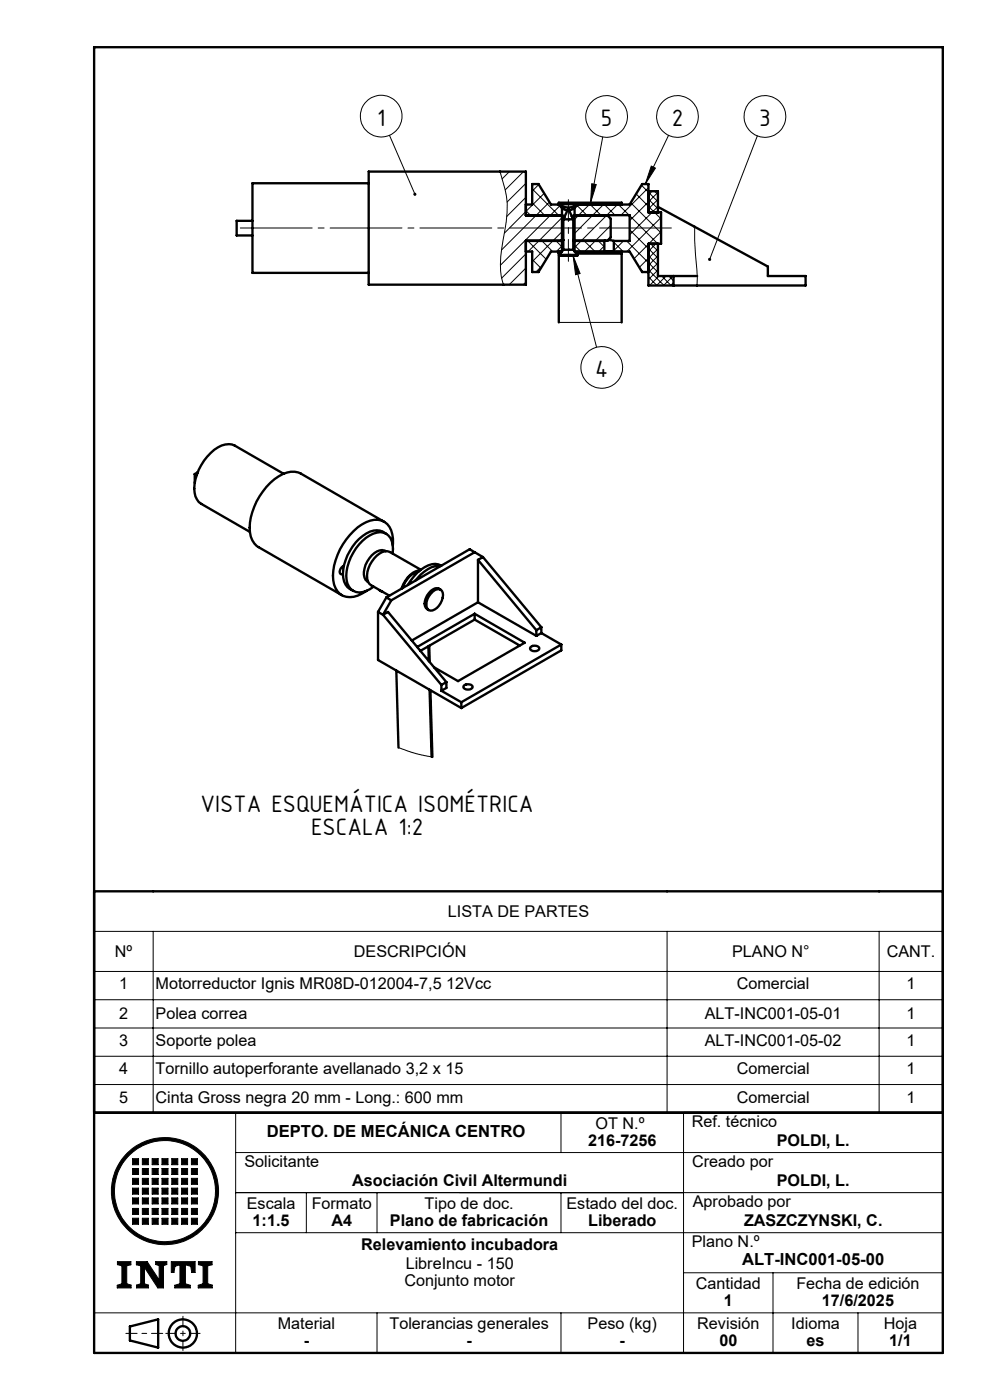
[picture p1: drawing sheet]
<svg xmlns="http://www.w3.org/2000/svg" width="210mm" height="297mm" viewBox="0 0 210 297" stroke-linecap="round" stroke-linejoin="round" font-family="sans-serif">
<g fill="none" stroke="#000" stroke-width=".21">
<path d="M82.6 28.7l5.4 12.5M106 36.4l.1 .1a22.4 22.4 0 0 1 1 12.5l-.4 1.9a19.1 19.1 0 0 0 0 9.3l.1 .2M108.1 36.4l-1.6 1.6M111.1 36.4l-3.9 3.9M111.5 38.9l-3.9 4M114.3 39.2l-1.4 1.4M125.5 39l1 .2-1.2 3.8zM127.8 29.1l-2.5 13.9M136.1 39.3l3.5 3.5M137.5 39.8l-5.8 5.8M138.1 35.2l.9 .5-2.1 3.3zM141.8 28.7l-4.9 10.3"/>
<path d="M160.7 28.8l-10.2 26.2M111.5 56.9l-3.5 3.5M111.5 59.9l-.5 .5M111.5 53.9l-5.1 5.1M111.5 41.9l-4 4M111.5 44.7l1 .9M112 51.1l3.9 3.9M112.9 40.1l5.6 5.5M112.9 43l2.6 2.6M112.9 55l1.8 1.9M113.7 45.7l-7.3 7.3M114.3 51.1l-2.3 2.3"/>
<path d="M115 51.1l2.2 2.3M115.1 56.3l-1.4 1.4M115.4 41l-8.4 8.5M116.6 42.9l-2.8 2.7M116.7 45.7l-10.5 10.6M117.3 51.1l-4.4 4.4M118 51.1l1.2 1.3M118.7 43.7l-1.9 1.9M119.2 49.2l-1.9 1.8M119.2 46.2l-4.8 4.8M119.2 52.2l-1.2 1.2M120.9 43l-.3 .3"/>
<path d="M121.6 54.3l1.4 3.7-.9 .3zM121.6 54.3l4.9 19.4M121.9 52.1l1.3 1.3M122.4 43.6l2.1 2M122.7 45.7l-.8 .8M123.3 51.1l-1.4 1.4M123.9 53.4l-.3 .4M123.9 51.1l2.3 2.3M125 43.4l-2.3 2.2M125.2 43.4l2.3 2.2M125.4 43l-.3 .3M125.7 45.7l-3.8 3.8"/>
<path d="M126.3 51.1l-2.3 2.3M126.9 51.1l1.3 1.3M128 43.4l-2.3 2.2M128.2 52.2l-1.2 1.2M128.2 43.4l2.3 2.2M128.4 53.4l-.3 .4M128.7 45.7l-5.4 5.3M129.5 47.8l-3.2 3.2M129.9 43l-.3 .3M130.2 51.4l2 2M131 43.4l-2.3 2.2M131.2 43.4l2.3 2.2"/>
<path d="M132.3 51.1l-2.1 2.1M132.9 51.1l6.7 6.6M133.6 45.8l6 5.9M133.6 48.8l6 5.9M133.8 43l6.4 6.4M134.9 41.1l5.3 5.3M135.7 56.9l.8 .8M137.5 58.7l1.8 1.9M137.5 57.3l3.4 3.3M137.5 54.3l2.1 2M137.5 42.3l2.1 2M138 51.7l1.6 1.6"/>
<path d="M138.3 40.6l-.8 .7M138.8 40.6l.8 .7M139.1 51.7l-1.6 1.6M139.6 52.8l-4 3.9M139.6 43.8l-6 6M139.6 40.8l-6 6M139.6 54.3l-2.1 2M139.6 55.8l-2.1 2M139.6 57.3l-2.1 2M139.6 42.3l-2.1 2M139.8 58.6l-2 2M140.2 49.1l-5.7 5.8"/>
<path d="M140.2 46.1l-7.2 7.3M140.4 58.6l1.9 2M141.3 58.6l-2 2M141.9 58.6l1 1M142.8 58.6l-2 2M142.9 59.9l-.6 .7M147.4 48.1v2.9l.5 7.9-.1 1.7M118.5 68.4h13.4M137.5 60.3l.4 .3M84.5 158.6l3.8 1.3 3.4 .7M20 197.6h180M32.5 197.6v38.5"/>
<path d="M141.5 197.6v38.5M186.5 197.6v38.5M20 206.1h180M20 212.1h180M20 218.1h180M20 224.1h180M20 230.1h180M20 236v51M50 236v51M119 236v8.5M149.2 236h-4.2v51M28.1 245.8h1.3v1.3h-1.3z"/>
<path d="M28.1 247.9h1.3v1.3h-1.3zM28.1 250h1.3v1.2h-1.3zM28.1 252.1h1.3v1.2h-1.3zM28.1 254.1h1.3v1.3h-1.3zM28.1 256.4h1.3v1.2h-1.3zM28.1 258.4h1.3v1.3h-1.3zM30.2 245.8h1.3v1.3h-1.3zM30.2 247.9h1.3v1.3h-1.3zM30.2 250h1.3v1.2h-1.3zM30.2 252.1h1.3v1.2h-1.3zM30.2 254.1h1.3v1.3h-1.3zM30.2 256.4h1.3v1.2h-1.3z"/>
<path d="M30.2 258.4h1.3v1.3h-1.3zM32.3 245.8h1.2v1.3h-1.2zM32.3 247.9h1.2v1.3h-1.2zM32.3 250h1.2v1.2h-1.2zM32.3 252.1h1.2v1.2h-1.2zM32.3 254.1h1.2v1.3h-1.2zM32.3 256.4h1.2v1.2h-1.2zM32.3 258.4h1.2v1.3h-1.2zM34.4 245.8h1.2v1.3h-1.2zM34.4 247.9h1.2v1.3h-1.2zM34.4 250h1.2v1.2h-1.2zM34.4 252.1h1.2v1.2h-1.2z"/>
<path d="M34.4 254.1h1.2v1.3h-1.2zM34.4 256.4h1.2v1.2h-1.2zM34.4 258.4h1.2v1.3h-1.2zM36.4 245.8h1.3v1.3h-1.3zM36.4 247.9h1.3v1.3h-1.3zM36.4 250h1.3v1.2h-1.3zM36.4 252.1h1.3v1.2h-1.3zM36.4 254.1h1.3v1.3h-1.3zM36.4 256.4h1.3v1.2h-1.3zM36.4 258.4h1.3v1.3h-1.3zM38.5 245.8h1.3v1.3h-1.3zM38.5 247.9h1.3v1.3h-1.3z"/>
<path d="M38.5 250h1.3v1.2h-1.3zM38.5 252.1h1.3v1.2h-1.3zM38.5 254.1h1.3v1.3h-1.3zM38.5 256.4h1.3v1.2h-1.3zM38.5 258.4h1.3v1.3h-1.3zM40.6 245.8h1.3v1.3h-1.3zM40.6 247.9h1.3v1.3h-1.3zM40.6 250h1.3v1.2h-1.3zM40.6 252.1h1.3v1.2h-1.3zM40.6 254.1h1.3v1.3h-1.3zM40.6 256.4h1.3v1.2h-1.3zM40.6 258.4h1.3v1.3h-1.3z"/>
<path d="M50 253h150M50 244.5h150M65 253v8.5M80 253v8.5M119 253v8.5M20 278.5h180M24.9 267.6h2.9v.7l-.9 .2v3.8l.9 .3v.6h-2.9v-.5l1-.4v-3.8l-1-.2zM28.9 267.6h2.3l2.6 3.9v-3l-.8-.3v-.6h2.4v.6l-.7 .3v4.7h-1.2l-2.8-4.3v3.4l.8 .3v.6h-2.5v-.6l.8-.3v-3.8l-.9-.2zM36.3 267.6h5.1v2.3h-.7l-.2-1.3-1.2-.3v4l1.1 .4v.5h-3.3v-.5l1.1-.4v-4l-1.1 .3-.2 1.3h-.6zM42.1 267.6h2.9v.7l-.9 .2v3.8l.9 .3v.6h-2.9v-.5l1-.4v-3.8l-1-.2zM50 261.5h150M80 278.5v8.5"/>
<path d="M119 278.5v8.5M145 270h55M164 270v17M182 278.5v8.5"/>
<circle cx="80.9" cy="24.6" r="4.4"/>
<circle cx="128.7" cy="24.7" r="4.4"/>
<circle cx="143.7" cy="24.7" r="4.4"/>
<circle cx="162.2" cy="24.7" r="4.4"/>
<circle cx="127.6" cy="77.9" r="4.4"/>
<circle cx="35" cy="252.7" r="11.4"/>
<circle cx="35" cy="252.7" r="10.7"/>
</g>
<g fill="none" stroke="#000" stroke-width=".5">
<path d="M20 10h180v277h-180zM78.2 38.9h-24.6v19h24.6M53.6 46.8h-3.4v3.1h3.4M111.5 43.4h1.4v-4.4h1.3l2.7 4.4h1.6l.7 .7M111.5 45.6h7.7M111.5 51.1h7.7M111.5 53.4h1.4v4.3h1.3l2.7-4.3h2.3M118.5 53.4h.1M118.5 53.4h.6M118.5 43.3h13.4M118.5 43.4v-.4h13.4v.4M118.5 53.4v15"/>
<path d="M118.5 53.8h.3M118.6 54.1v.2h3.9v-.2M118.6 54.1h3.9M119.2 45.6l.6 .3M119.2 44.1l1.2 .5M119.2 45.7h-7.7v-9.3h-33.3v24h33.3v-9.4h7.7M119.2 45.7l.6 .3M119.2 44.1v1.5M119.2 45.7v5.3M119.2 51.1v2.2M119.5 51l-.3 .1M119.5 53h2.1"/>
<path d="M119.5 46.5h2.1M119.5 53l-.9 1.1M119.5 46.5l1-2.2 1.1 2.2M119.5 46.5v6.5M119.5 50.9l-.3 .1M121.6 51l.3 .1M121.6 50.9l.3 .1M121.6 53l.9 1.1M121.6 46.5v6.5M121.9 45.6l-.6 .3M121.9 44.1l-1.2 .5M121.9 45.7l-.6 .2"/>
<path d="M121.9 45.6h11.7v5.5h-3.4M121.9 51.1h6.3M121.9 44.1v1.5M121.9 45.7v5.3M121.9 51.1v2.2M121.9 45.7h7l.6 .7v4l-.6 .6h-7M121.9 53.4h6.3M122 53.4h9.9M122.3 53.8h9.6M122.6 43.4a3.7 3.7 0 0 1-4.1 0M122.6 43.4l-.7 .7M122.6 43.4h11l2.6-4.4h1.3v6h2.7v6.7h-2.7v8.9h33.4v-2h-8v-2.1l-23.3-12.6"/>
<path d="M128.2 53.4h2M128.2 51.1v2.3M128.4 51l-.2 .1M129 50.9l1.2 .2M130.2 53.4h3.4l2.6 4.3h1.3M130.2 51.1v2.3M131.9 53.4h.1M131.9 53.4v15M137.5 40.6h2.1v4.4M139.6 51.7v6.9h8.3M142.9 58.6v2M41.3 100.6v1.8"/>
<path d="M41.3 100.6l.4 .2M41.9 100.3l-.6 .3M60.1 100.5l-10.3-6a4.1 4.1 0 0 0-4.4 .9 10.8 10.8 0 0 0-4.1 9.1 3.3 3.3 0 0 0 1.4 2.4l10.3 6M81.5 110.7l-17.7-10.2a4.6 4.6 0 0 0-4.7 .6 13.6 13.6 0 0 0-6.1 11.8 4.2 4.2 0 0 0 1.8 3.2l17.7 10.2M81.8 116.9h-.1a2.49 2.49 0 0 0-2.9 .9 4.8 4.8 0 0 0-1.3 5.2l.6 .4M81.9 113.2a3.7 3.7 0 0 0-5 .5 10.5 10.5 0 0 0-4.1 8.9 3.2 3.2 0 0 0 2.1 2.7M83.3 117.4a4 4 0 0 0-1.4-4.2 4 4 0 0 0-4.3 .9 10.7 10.7 0 0 0-4.1 8.9 2.8 2.8 0 0 0 4.1 2.4l1.6-.9M83.3 115.7a4.7 4.7 0 0 0-2.4-5.3 5.7 5.7 0 0 0-5 1.5 13.8 13.8 0 0 0-5.2 11.3 3.6 3.6 0 0 0 5.2 3.2l1.9-1.1M100.7 117.2l-17.7 10.1M100.7 117.2l1.7 1M100.7 117.2l-1.1-.7-17.6 10.2M101.4 118.8v9"/>
<path d="M101.4 118.8l12.4 14.9M102.4 118.2l-1 .6M102.4 118.2l12.4 14.9M73 120l-.5 .3a.83 .83 0 0 0-.5 .8 .83 .83 0 0 0 .5 .7l.2-.1M80.2 129.8v10.2l17.7 10.2M80.2 129.8l1 .6M80.5 125.2l.7 .4M81.2 130.4l12.4 14.9M81.2 130.4l1.1-.6 12.4 14.9M82 126.7l1 .6M82 126.7l-1.8 3.1M83 127.3l-1.8 3.1"/>
<path d="M88.8 121.2a5 5 0 0 0-3.5 3.6M89.1 121a5.2 5.2 0 0 0-3.9 3.9M89.3 120.9l-6.6-3.8a2.39 2.39 0 0 0-2.8 .8 5.6 5.6 0 0 0-1.9 5.4l.6 .8 4 2.3M90.9 137.1v3.1M91.1 137l.1 3.4M91.8 125.6a1.24 1.24 0 0 1 1.7-.5 1.24 1.24 0 0 1 .4 1.7 3.3 3.3 0 0 1-2.6 2.7 1.07 1.07 0 0 1-.8-1.2 3.6 3.6 0 0 1 1.3-2.7zM93.5 125.1a1.67 1.67 0 0 0-2.5 .7 2.91 2.91 0 0 0-.7 3.1l.6 .5M93.5 120.1a6.4 6.4 0 0 0-5.4 3.1M93.6 120a3.2 3.2 0 0 0-3.5 .3 10.3 10.3 0 0 0-3.6 3.8M100.7 130.2l10.6 6.1-14.1 8.2-5.1-2.9M100.7 130.2l-12.2 7.1M100.7 130.2v1.2"/>
<path d="M100.7 131.4l-11.5 6.7M100.7 131.4l9.5 5.5M101.4 127.8l-14.1 8.1M101.4 127.8l12.4 7.1M112.5 137.3a1.24 1.24 0 0 1 1.9 .2 1.11 1.11 0 0 1-2 0zM113.8 133.7v1.2M114.8 134.3l4.3 2.4M114.8 134.3l-1 .6M114.8 133.1l-1 .6M114.8 133.1v1.2M119.1 136.7l-21.2 12.3M119.1 136.7v1.3l-21.2 12.2"/>
<path d="M84.1 142.2l.4 16.4M91.1 146.3l.4 14.2M91.3 146.4l.4 14.2M93.6 145.3v1.2M93.6 146.5l4.3 2.5M94.7 144.7l-1.1 .6M94.7 144.7v1.2l-1.1 .6M97.9 149v1.2M98.4 145.5a1.24 1.24 0 0 1 1.9 .2 1.15 1.15 0 0 1-2 0zM20 189.1h180M20 236h180M20 236.1h180"/>
<path d="M27.6 281.4l5.9-1.5v6l-5.9-1.5z"/>
<circle cx="38.8" cy="282.9" r="3"/>
<circle cx="38.8" cy="282.9" r="1.55"/>
</g>
<path d="M26.7 282.9h7.8" fill="none" stroke="#000" stroke-width=".21" stroke-dasharray="6.1 1 1 1" stroke-dashoffset="3.7"/>
<path d="M38.8 279.2v7.3M35.2 282.9h7.2" fill="none" stroke="#000" stroke-width=".21" stroke-dasharray="6.1 1 1 1" stroke-dashoffset="4"/>
<g fill="#000">
<path d="M24.9 267.6v.7l1 .2v3.8l-1 .4v.5h2.9v-.6l-.9-.3v-3.8l.9-.2v-.7zM36.3 267.6v2.3h.6l.2-1.3 1.1-.3v4l-1.1 .4v.5h3.3v-.5l-1.1-.4v-4l1.2 .3 .2 1.3h.7v-2.3zM42.1 267.6v.7l1 .2v3.8l-1 .4v.5h2.9v-.6l-.9-.3v-3.8l.9-.2v-.7zM28.1 258.4v1.3h1.3v-1.3zM30.2 258.4v1.3h1.3v-1.3zM32.3 258.4v1.3h1.2v-1.3zM34.4 258.4v1.3h1.2v-1.3zM36.4 258.4v1.3h1.3v-1.3zM38.5 258.4v1.3h1.3v-1.3zM40.6 258.4v1.3h1.3v-1.3zM40.6 256.4v1.2h1.3v-1.2zM40.6 254.1v1.3h1.3v-1.3zM38.5 254.1v1.3h1.3v-1.3zM38.5 256.4v1.2h1.3v-1.2zM36.4 256.4v1.2h1.3v-1.2zM36.4 254.1v1.3h1.3v-1.3zM34.4 254.1v1.3h1.2v-1.3zM34.4 256.4v1.2h1.2v-1.2zM32.3 256.4v1.2h1.2v-1.2zM32.3 254.1v1.3h1.2v-1.3zM30.2 254.1v1.3h1.3v-1.3zM30.2 256.4v1.2h1.3v-1.2zM28.1 256.4v1.2h1.3v-1.2zM28.1 254.1v1.3h1.3v-1.3zM28.1 252.1v1.2h1.3v-1.2zM30.2 252.1v1.2h1.3v-1.2zM32.3 252.1v1.2h1.2v-1.2zM34.4 252.1v1.2h1.2v-1.2zM36.4 252.1v1.2h1.3v-1.2zM38.5 252.1v1.2h1.3v-1.2zM40.6 252.1v1.2h1.3v-1.2zM40.6 250v1.2h1.3v-1.2zM38.5 250v1.2h1.3v-1.2zM36.4 250v1.2h1.3v-1.2zM34.4 250v1.2h1.2v-1.2zM32.3 250v1.2h1.2v-1.2zM30.2 250v1.2h1.3v-1.2zM28.1 250v1.2h1.3v-1.2zM28.1 247.9v1.3h1.3v-1.3zM30.2 247.9v1.3h1.3v-1.3zM32.3 247.9v1.3h1.2v-1.3zM34.4 247.9v1.3h1.2v-1.3zM36.4 247.9v1.3h1.3v-1.3zM38.5 247.9v1.3h1.3v-1.3zM40.6 247.9v1.3h1.3v-1.3zM40.6 245.8v1.3h1.3v-1.3zM38.5 245.8v1.3h1.3v-1.3zM36.4 245.8v1.3h1.3v-1.3zM34.4 245.8v1.3h1.2v-1.3zM32.3 245.8v1.3h1.2v-1.3zM30.2 245.8v1.3h1.3v-1.3zM28.1 245.8v1.3h1.3v-1.3zM24.3 252.7a10.7 10.7 0 0 1 21.4 0 10.7 10.7 0 0 1-21.4 0zM23.6 252.7a11.4 11.4 0 0 0 22.8 0 11.4 11.4 0 0 0-22.8 0z" fill-rule="evenodd"/>
<path d="M28.9 267.6h2.3l2.6 3.9v-3l-.8-.3v-.6h2.4v.6l-.7 .3v4.7h-1.2l-2.8-4.3v3.4l.8 .3v.6h-2.5v-.6l.8-.3v-3.8l-.9-.2z" fill-rule="evenodd"/>
</g>
<path d="M50.9 48.4h91.6" fill="none" stroke="#000" stroke-width=".21" stroke-dasharray="15.2 1.3 1.3 1.3" stroke-dashoffset="-.1"/>
<path d="M120.6 55.4v-13" fill="none" stroke="#000" stroke-width=".21" stroke-dasharray="15.2 1.3 1.3 1.3" stroke-dashoffset="10.6"/>
<path d="M87.7 41l.1 .5h.3l-.1-.3 .1 .3a.34 .34 0 0 0 .1-.5 .34 .34 0 0 0-.5 0zM138.1 35.2l.9 .5-2.1 3.3zM150.3 54.8v.5l.2-.3-.1 .3a.33 .33 0 0 0 .4-.4 .33 .33 0 0 0-.5-.1zM125.5 39l1 .2-1.2 3.8zM121.6 54.3l1.4 3.7-.9 .3z" fill="#000"/>
<g font-size="5.4">
<text x="80" y="26.7">1</text>
<text x="127.5" y="26.7">5</text>
<text x="142.5" y="26.7">2</text>
<text x="161.1" y="26.7">3</text>
<text x="126.3" y="80">4</text>
<text x="42.5" y="172.3">VISTA ESQUEMÁTICA ISOMÉTRICA</text>
<text x="66" y="177.2">ESCALA 1:2</text>
</g>
<g font-size="3.5">
<text x="56.6" y="241.2">DEPTO. DE MECÁNICA CENTRO</text>
<text x="157.4" y="268.5">ALT-INC001-05-00</text>
</g>
<g font-size="3.4">
<text x="95" y="194.5">LISTA DE PARTES</text>
<text x="24.4" y="203">Nº</text>
<text x="75.1" y="203">DESCRIPCIÓN</text>
<text x="155.3" y="203">PLANO N°</text>
<text x="188.1" y="203">CANT.</text>
<text x="25.3" y="209.9">1</text>
<text x="33" y="209.9">Motorreductor Ignis MR08D-012004-7,5 12Vcc</text>
<text x="156.3" y="209.9">Comercial</text>
<text x="192.3" y="209.9">1</text>
<text x="25.3" y="216.2">2</text>
<text x="25.3" y="221.9">3</text>
<text x="33" y="216.2">Polea correa</text>
<text x="33" y="221.9">Soporte polea</text>
<text x="149.5" y="216.2">ALT-INC001-05-01</text>
<text x="149.5" y="221.9">ALT-INC001-05-02</text>
<text x="192.3" y="216.2">1</text>
<text x="192.3" y="221.9">1</text>
<text x="25.3" y="227.9">4</text>
<text x="33" y="227.9">Tornillo autoperforante avellanado 3,2 x 15</text>
<text x="156.3" y="227.9">Comercial</text>
<text x="192.3" y="227.9">1</text>
<text x="25.3" y="233.9">5</text>
<text x="33" y="233.9">Cinta Gross negra 20 mm - Long.: 600 mm</text>
<text x="156.3" y="233.9">Comercial</text>
<text x="192.3" y="233.9">1</text>
<text x="126.3" y="239.5">OT N.º</text>
<text x="146.7" y="239.1">Ref. técnico</text>
<text x="124.8" y="243">216-7256</text>
<text x="164.8" y="243">POLDI, L.</text>
<text x="51.9" y="247.5">Solicitante</text>
<text x="74.7" y="251.6">Asociación Civil Altermundi</text>
<text x="146.8" y="247.5">Creado por</text>
<text x="164.8" y="251.6">POLDI, L.</text>
<text x="52.4" y="256.5">Escala</text>
<text x="66.1" y="256.5">Formato</text>
<text x="90" y="256.5">Tipo de doc.</text>
<text x="120.2" y="256.5">Estado del doc.</text>
<text x="147" y="256">Aprobado por</text>
<text x="53.6" y="260">1:1.5</text>
<text x="70.3" y="260">A4</text>
<text x="82.7" y="260">Plano de fabricación</text>
<text x="124.8" y="260">Liberado</text>
<text x="157.8" y="260">ZASZCZYNSKI, C.</text>
<text x="76.6" y="265.1">Relevamiento incubadora</text>
<text x="86.1" y="269.3">LibreIncu - 150</text>
<text x="146.7" y="264.5">Plano N.º</text>
<text x="85.8" y="272.8">Conjunto motor</text>
<text x="147.6" y="273.5">Cantidad</text>
<text x="168.9" y="273.5">Fecha de edición</text>
<text x="58.9" y="282">Material</text>
<text x="82.6" y="282">Tolerancias generales</text>
<text x="124.6" y="282">Peso (kg)</text>
<text x="147.9" y="282">Revisión</text>
<text x="153.5" y="277">1</text>
<text x="167.8" y="282">Idioma</text>
<text x="174.4" y="277">17/6/2025</text>
<text x="187.5" y="282">Hoja</text>
<text x="64.4" y="285.5">-</text>
<text x="98.9" y="285.5">-</text>
<text x="131.4" y="285.5">-</text>
<text x="152.6" y="285.5">00</text>
<text x="171.1" y="285.5">es</text>
<text x="188.6" y="285.5">1/1</text>
</g>
</svg>
